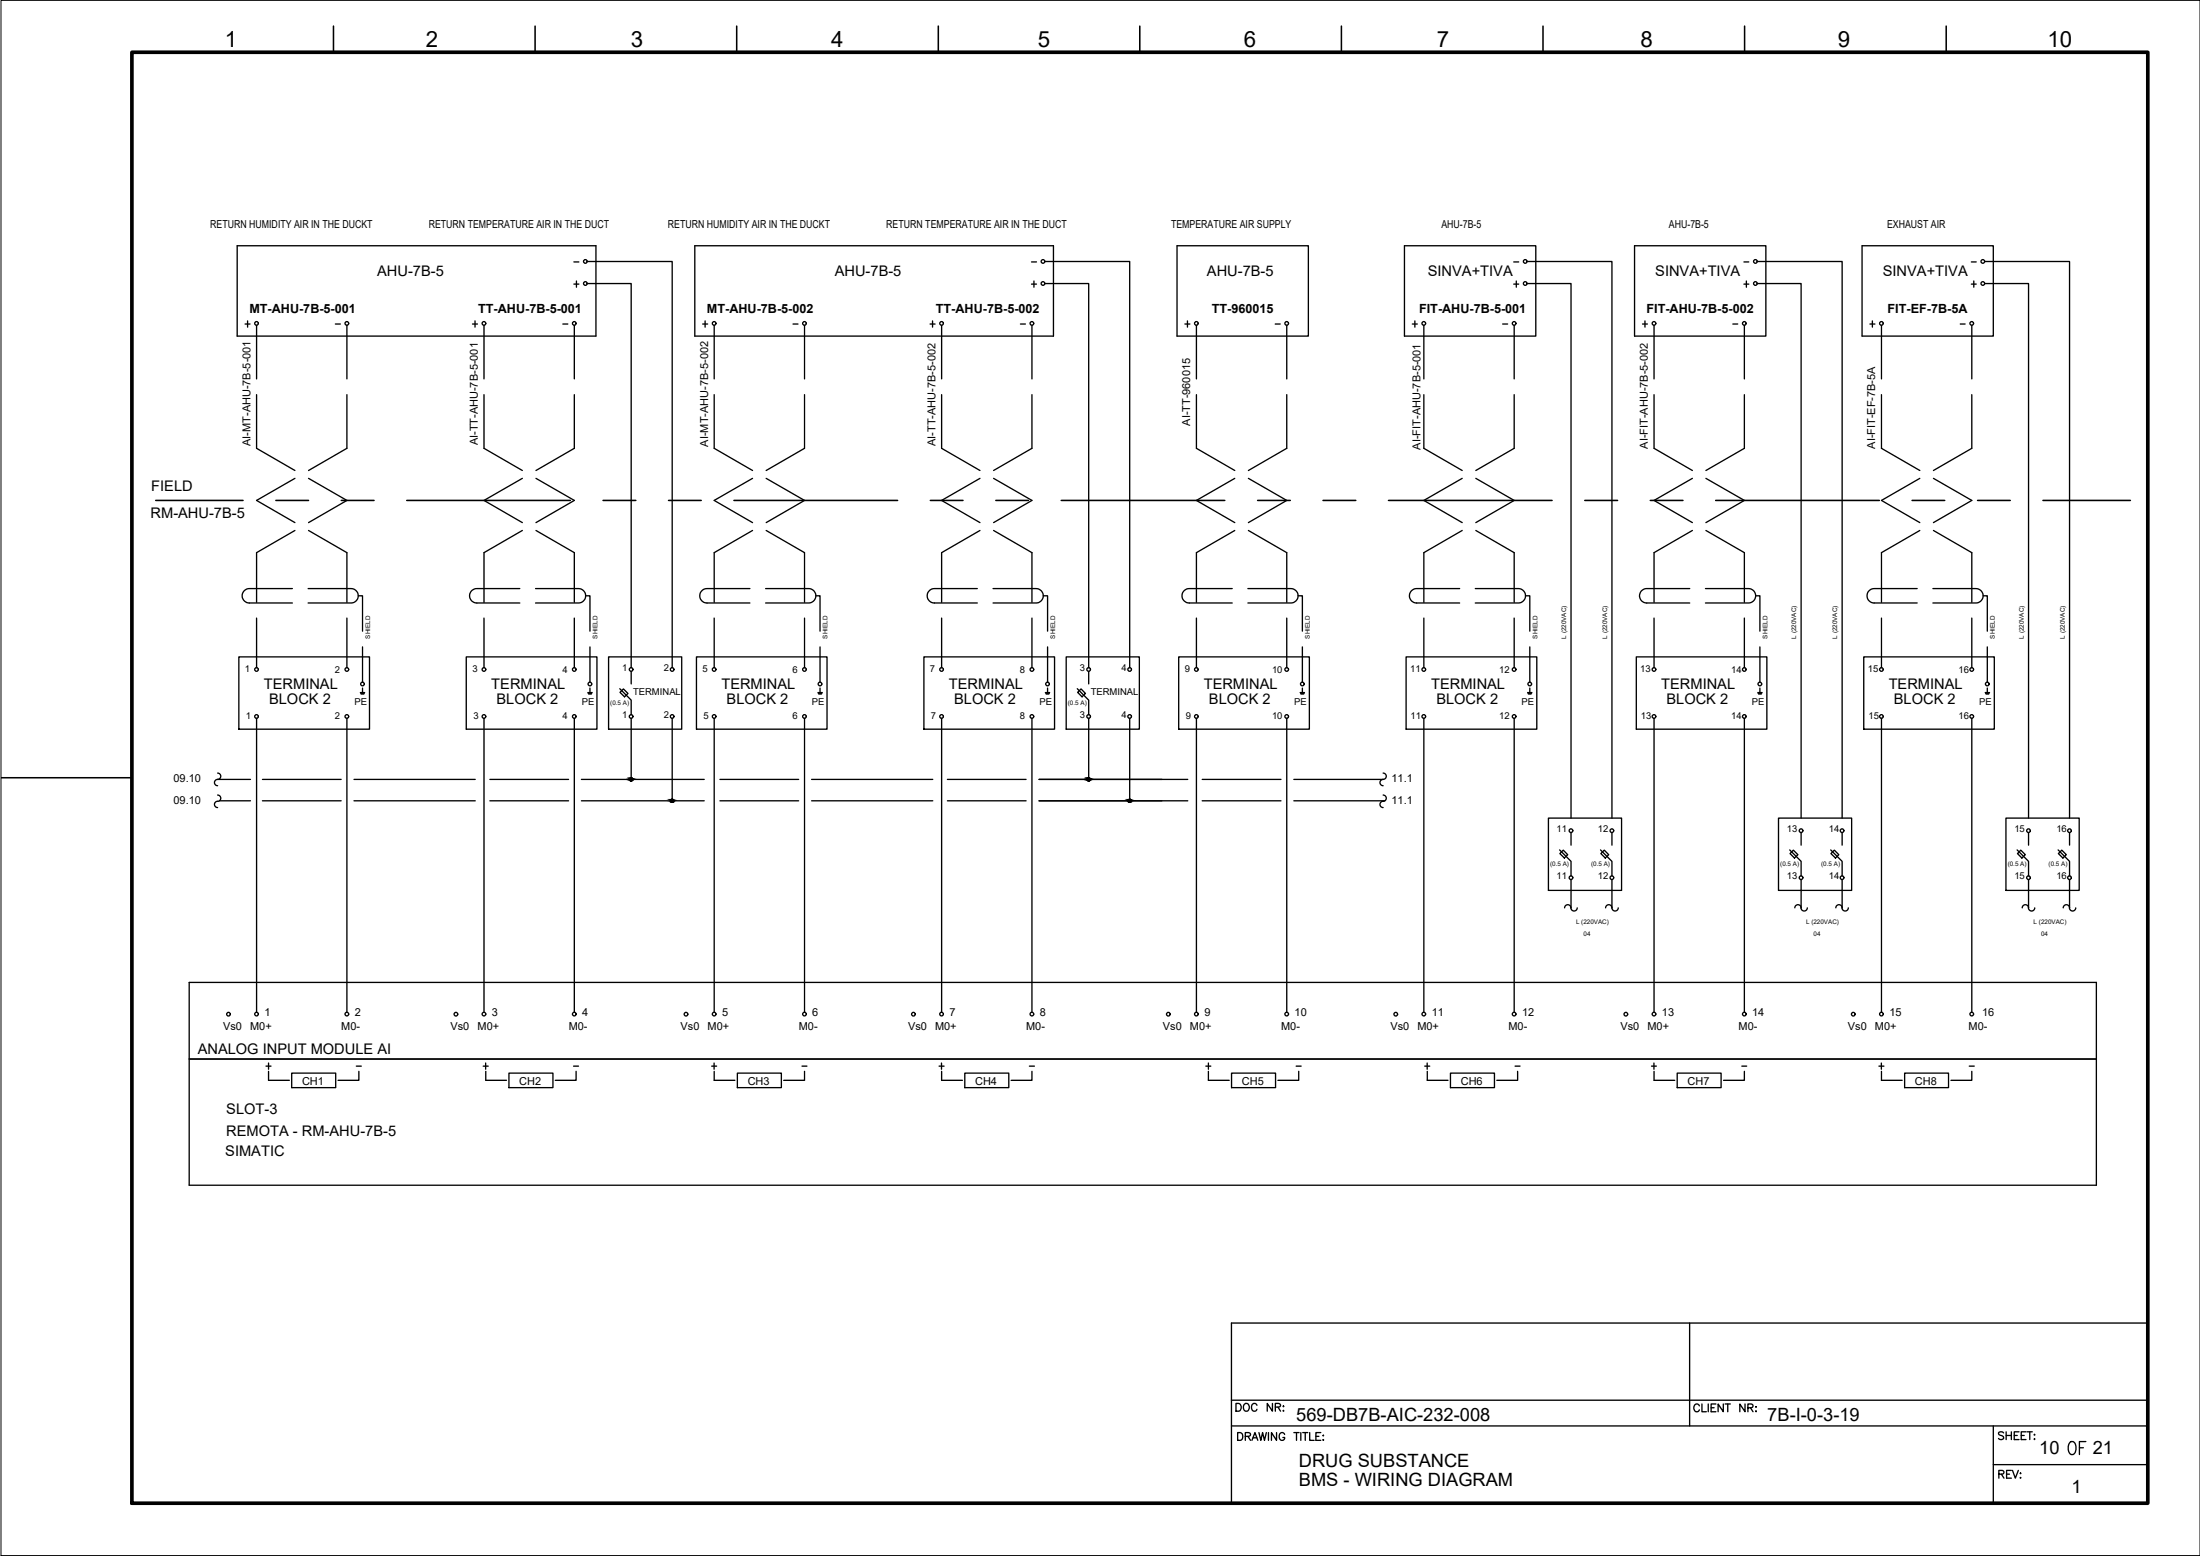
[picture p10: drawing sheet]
<svg xmlns="http://www.w3.org/2000/svg" width="420mm" height="297mm" viewBox="0 0 420 297" stroke-linecap="round" stroke-linejoin="round" font-family="sans-serif">
<!-- layer: G-TTLB-TTLB -->
<path d="M25.2 10h385v277h-385z" fill="none" stroke="#000" stroke-width=".7"/>
<!-- layer: G-TTLB-OTLN -->
<path d="M.2 297h419.9" fill="none" stroke="#000" stroke-width=".19"/>
<!-- layer: G-TTLB-INDX -->
<path d="M63.7 5v5M102.2 5v5M140.7 5v5M179.2 5v5M217.7 5v5M256.2 5v5M294.7 5v5M333.2 5v5M371.7 5v5M.2 148.5h25" fill="none" stroke="#000" stroke-width=".3"/>
<!-- layer: LGSP IA4$0$LG_PLOT -->
<path d="M322.7 252.6v19.6M235.2 267.3h175M235.2 272.2h175M380.7 279.6h29.5M380.7 272.2v14.8M235.2 287h175" fill="none" stroke="#000" stroke-width=".25"/>
<!-- layer: LG_PLOT -->
<g fill="none" stroke="#000" stroke-width=".25">
<path d="M410.2 252.6h-175v34.4M236.4 273.5h.5a.8 .8 0 0 1 .5 .7 .8 .8 0 0 1-.5 .8h-.5zM237.8 274.2l.9-.1 .1-.2v-.3l-.3-.1h-.7v1.5M238.3 274.2l.5 .8M239.1 275l.6-1.5 .5 1.5M239.3 274.5h.7M240.4 273.5l.4 1.5 .3-1.5 .4 1.5 .4-1.5M242.3 273.5v1.5M243.8 273.5v1.5l-1-1.5v1.5M245.3 273.8a.53 .53 0 0 0-.6-.3 .53 .53 0 0 0-.4 .6v.3a.52 .52 0 0 0 .5 .6 .52 .52 0 0 0 .5-.6h-.3M247.1 273.5h1M247.6 273.5v1.5"/>
<path d="M248.4 273.5v1.5M248.8 273.5h1M249.3 273.5v1.5M250.1 273.5v1.5h.9M251.3 274.2h.6M252.2 273.5h-.9v1.5h.9M252.6 274.1h.2zM252.6 274.9h.2zM324.5 268.4a.54 .54 0 0 0-.6-.4 .54 .54 0 0 0-.4 .6v.4a.54 .54 0 0 0 .4 .5 .54 .54 0 0 0 .6-.4M325 268v1.5h.9M326.2 268v1.5M326.8 268.7h.6"/>
<path d="M327.7 268h-.9v1.5h.9M329.1 268v1.5l-1-1.5v1.5M329.5 268h1M330 268v1.5M333.3 268v1.5l-1-1.5v1.5M333.8 268.7h.9l.1-.3-.1-.2-.2-.2h-.7v1.5M334.3 268.7l.5 .8M335.3 268.6h.1zM335.4 269.4v.1zM382.7 273.5a.54 .54 0 0 0-.6-.2 .54 .54 0 0 0-.4 .4l.1 .2 .8 .3 .1 .4a.63 .63 0 0 1-1 0M383.1 273.3v1.5M383.1 274h1"/>
<path d="M384.1 273.3v1.5M384.7 274h.6M385.6 273.3h-.9v1.5h.9M386 274h.6M386.9 273.3h-.9v1.5h.9M387.1 273.3h1M387.6 273.3v1.5M388.5 273.9h.1zM388.5 274.7h.1zM381.7 281.4l.9-.1 .1-.2v-.3l-.3-.1h-.7v1.5M382.2 281.4l.5 .8M383.2 281.4h.6"/>
<path d="M384.1 280.7h-.9v1.5h.9M384.3 280.7l.6 1.5 .6-1.5M385.8 281.3h.2zM385.8 282.1h.2z"/>
</g>
<!-- layer: I_LIMIT_LINE -->
<g fill="none" stroke="#000" stroke-width=".3">
<path d="M29.7 95.5h16.7M52.7 95.5h6.2M65.2 95.5h6.2M77.7 95.5h31.2M115.2 95.5h6.2M127.7 95.5h6.2M140.2 95.5h31.2M177.7 95.5h6.2M190.2 95.5h6.2M202.7 95.5h31.2M240.2 95.5h6.2M252.7 95.5h6.2"/>
<path d="M265.2 95.5h31.2M302.7 95.5h6.2M315.2 95.5h6.2M327.7 95.5h31.2M365.2 95.5h6.2M377.7 95.5h6.2M390.2 95.5h16.7"/>
</g>
<!-- layer: 0 -->
<g fill="none" stroke="#000" stroke-width=".25">
<path d="M112.2 54.1h8.3v73.4M112.2 49.9h16.2v77.6M199.5 54.1h8.4v73.4M199.5 49.9h16.3v77.6M291.6 54.1h8.4v102.1M291.6 49.9h16.2v106.3M335.6 54.1h8.4v102.1M335.6 49.9h16.2v106.3M379 54.1h8.4v102.1M379 49.9h16.2v106.3M120.5 137.1v11.7M128.4 137.1v15.8"/>
<path d="M207.9 137.1v11.7M215.8 137.1v15.8M41.6 148.8h6.2M41.9 152.9h5.9M50.1 148.8h15.1M50.1 152.9h15.1M67.6 148.8h23.2M67.6 152.9h23.2M93.6 148.8h15M93.6 152.9h15M111 148.8h23.5M111 152.9h23.5"/>
<path d="M137.5 148.8h15M137.5 152.9h15M155 148.8h23.1M155 152.9h23.1M180.9 148.8h15.1M180.9 152.9h15.1M198.4 148.8h28.4M198.4 152.9h28.4M229.6 148.8h15M229.6 152.9h15M247.1 148.8h17.1M247.1 152.9h17.4"/>
<path d="M300 167.9v5.4M307.8 167.9v5.4M344 167.9v5.4M351.8 167.9v5.4M387.4 167.9v5.4M395.2 167.9v5.4M400.4 187.5v38.8"/>
<circle cx="120.5" cy="148.8" r=".31"/>
<circle cx="128.4" cy="152.9" r=".31"/>
<circle cx="207.9" cy="148.8" r=".31"/>
<circle cx="215.7" cy="152.9" r=".31"/>
</g>
<!-- layer: I_DATA -->
<g fill="none" stroke="#000" stroke-width=".25">
<path d="M45.3 46.9h68.5v17.3h-68.5zM132.7 46.9h68.5v17.3h-68.5zM197 54.2h1M197.5 53.6v1.2M224.8 46.9h25.1v17.3h-25.1zM268.2 46.9h25.1v17.3h-25.1zM289.1 54.2h.9M289.6 53.6v1.2M312.2 46.9h25v17.3h-25zM333.1 54.2h.9M333.5 53.6v1.2M355.6 46.9h25.1v17.3h-25.1z"/>
<path d="M376.5 54.2h.9M377 53.6v1.2M46.8 61.9h1M47.3 61.3v1.1M90.2 61.9h1M90.7 61.3v1.1M134.2 61.9h.9M134.7 61.3v1.1M177.6 61.9h1M178.1 61.3v1.1M226.3 61.9h.9M226.8 61.3v1.1"/>
<path d="M269.7 61.9h1M270.2 61.3v1.1M313.7 61.9h.9M314.2 61.3v1.1M357.1 61.9h1M357.6 61.3v1.1M45.6 125.4h25v13.8h-25zM68.8 132.2h.8M68.9 132.3h.7M69 132.5h.5M69.2 131.3v.9M89 125.4h25v13.8h-25z"/>
<path d="M112.3 132.2h.8M112.3 132.3h.7M112.4 132.5h.5M112.7 131.3v.9M116.2 125.4h14v13.8h-14zM133 125.4h24.9v13.8h-24.9zM156.2 132.2h.8M156.3 132.3h.7M156.4 132.5h.5M156.6 131.3v.9M176.4 125.4h25v13.8h-25zM199.6 132.2h.9"/>
<path d="M199.7 132.3h.7M199.8 132.5h.5M200.1 131.3v.9M203.6 125.4h14v13.8h-14zM225.1 125.4h25v13.8h-25zM248.3 132.2h.8M248.4 132.3h.7M248.5 132.5h.5M248.7 131.3v.9M268.5 125.4h25v13.8h-25zM291.7 132.2h.9M291.8 132.3h.7"/>
<path d="M291.9 132.5h.5M292.2 131.3v.9M312.5 125.4h24.9v13.8h-24.9zM335.7 132.2h.8M335.8 132.3h.6M335.9 132.5h.5M336.1 131.3v.9M355.9 125.4h25v13.8h-25zM379.1 132.2h.9M379.2 132.3h.7M379.3 132.5h.5M379.5 131.3v.9"/>
<path d="M295.7 156.2h14v13.8h-14zM339.7 156.2h13.9v13.8h-13.9zM383.1 156.2h14v13.8h-14zM400.4 187.5h-364.3v38.8h364.3M36.1 202.2h364.3M51.3 206.2h4M55.7 204.9h8.4v2.7h-8.4zM68.5 204.5v1.7h-3.9M92.3 203.5h.9M92.8 202.9v1.2M92.8 204.5v1.7h3.9M97.2 204.9h8.4v2.7h-8.4z"/>
<path d="M110 204.5v1.7h-4M135.9 203.5h1M136.4 202.9v1.2M136.4 204.5v1.7h4M140.8 204.9h8.4v2.7h-8.4zM153.6 204.5v1.7h-3.9M179.8 206.2h4M184.3 204.9h8.4v2.7h-8.4zM197.1 204.5v1.7h-4M230.8 206.2h4M235.2 204.9h8.4v2.7h-8.4zM248 204.5v1.7h-3.9"/>
<path d="M272.1 203.5h1M272.6 202.9v1.2M272.6 204.5v1.7h3.9M277 204.9h8.4v2.7h-8.4zM289.8 204.5v1.7h-3.9M315.4 203.5h.9M315.9 202.9v1.2M315.9 204.5v1.7h3.9M320.3 204.9h8.4v2.7h-8.4zM333.1 204.5v1.7h-3.9M358.8 203.5h1M359.3 202.9v1.2"/>
<path d="M359.3 204.5v1.7h4M363.7 204.9h8.4v2.7h-8.4zM376.6 204.5v1.7h-4"/>
<circle cx="199.2" cy="54.1" r=".35"/>
<circle cx="291.3" cy="54.1" r=".35"/>
<circle cx="335.2" cy="54.1" r=".35"/>
<circle cx="378.7" cy="54.1" r=".35"/>
<circle cx="49" cy="61.7" r=".35"/>
<circle cx="92.4" cy="61.7" r=".35"/>
<circle cx="136.4" cy="61.7" r=".35"/>
<circle cx="179.8" cy="61.7" r=".35"/>
<circle cx="228.5" cy="61.7" r=".35"/>
<circle cx="271.9" cy="61.7" r=".35"/>
<circle cx="315.9" cy="61.7" r=".35"/>
<circle cx="359.3" cy="61.7" r=".35"/>
<circle cx="49" cy="136.8" r=".35"/>
<circle cx="49" cy="127.8" r=".35"/>
<circle cx="66.2" cy="136.8" r=".35"/>
<circle cx="66.2" cy="127.8" r=".35"/>
<circle cx="69.2" cy="130.6" r=".35"/>
<circle cx="92.4" cy="136.8" r=".35"/>
<circle cx="92.4" cy="127.8" r=".35"/>
<circle cx="109.7" cy="136.8" r=".35"/>
<circle cx="109.7" cy="127.8" r=".35"/>
<circle cx="112.7" cy="130.6" r=".35"/>
<circle cx="120.5" cy="136.8" r=".35"/>
<circle cx="120.5" cy="127.8" r=".35"/>
<circle cx="128.4" cy="136.8" r=".35"/>
<circle cx="128.4" cy="127.8" r=".35"/>
<circle cx="136.4" cy="136.8" r=".35"/>
<circle cx="136.4" cy="127.8" r=".35"/>
<circle cx="153.6" cy="127.8" r=".35"/>
<circle cx="153.6" cy="136.8" r=".35"/>
<circle cx="156.6" cy="130.6" r=".35"/>
<circle cx="179.8" cy="136.8" r=".35"/>
<circle cx="179.8" cy="127.8" r=".35"/>
<circle cx="197.1" cy="136.8" r=".35"/>
<circle cx="197.1" cy="127.8" r=".35"/>
<circle cx="200.1" cy="130.6" r=".35"/>
<circle cx="207.9" cy="136.8" r=".35"/>
<circle cx="207.9" cy="127.8" r=".35"/>
<circle cx="215.7" cy="136.8" r=".35"/>
<circle cx="215.7" cy="127.8" r=".35"/>
<circle cx="228.5" cy="136.8" r=".35"/>
<circle cx="228.5" cy="127.8" r=".35"/>
<circle cx="245.7" cy="127.8" r=".35"/>
<circle cx="245.7" cy="136.8" r=".35"/>
<circle cx="248.7" cy="130.6" r=".35"/>
<circle cx="271.9" cy="127.8" r=".35"/>
<circle cx="271.9" cy="136.8" r=".35"/>
<circle cx="289.2" cy="136.8" r=".35"/>
<circle cx="289.2" cy="127.8" r=".35"/>
<circle cx="292.2" cy="130.6" r=".35"/>
<circle cx="315.9" cy="136.8" r=".35"/>
<circle cx="315.9" cy="127.8" r=".35"/>
<circle cx="333.1" cy="127.8" r=".35"/>
<circle cx="333.1" cy="136.8" r=".35"/>
<circle cx="336.1" cy="130.6" r=".35"/>
<circle cx="359.3" cy="127.8" r=".35"/>
<circle cx="359.3" cy="136.8" r=".35"/>
<circle cx="376.6" cy="127.8" r=".35"/>
<circle cx="376.6" cy="136.8" r=".35"/>
<circle cx="379.5" cy="130.6" r=".35"/>
<circle cx="300" cy="158.6" r=".35"/>
<circle cx="307.8" cy="158.6" r=".35"/>
<circle cx="344" cy="158.6" r=".35"/>
<circle cx="351.8" cy="158.6" r=".35"/>
<circle cx="387.4" cy="158.6" r=".35"/>
<circle cx="395.2" cy="158.6" r=".35"/>
<circle cx="300" cy="167.6" r=".35"/>
<circle cx="307.8" cy="167.6" r=".35"/>
<circle cx="344" cy="167.6" r=".35"/>
<circle cx="351.8" cy="167.6" r=".35"/>
<circle cx="387.4" cy="167.6" r=".35"/>
<circle cx="395.2" cy="167.6" r=".35"/>
<circle cx="43.6" cy="193.6" r=".35"/>
<circle cx="49" cy="193.6" r=".35"/>
<circle cx="66.2" cy="193.6" r=".35"/>
<circle cx="87.1" cy="193.6" r=".35"/>
<circle cx="92.4" cy="193.6" r=".35"/>
<circle cx="109.7" cy="193.6" r=".35"/>
<circle cx="131" cy="193.6" r=".35"/>
<circle cx="136.4" cy="193.6" r=".35"/>
<circle cx="153.6" cy="193.6" r=".35"/>
<circle cx="174.4" cy="193.6" r=".35"/>
<circle cx="179.8" cy="193.6" r=".35"/>
<circle cx="197.1" cy="193.6" r=".35"/>
<circle cx="223.1" cy="193.6" r=".35"/>
<circle cx="228.5" cy="193.6" r=".35"/>
<circle cx="245.7" cy="193.6" r=".35"/>
<circle cx="266.6" cy="193.6" r=".35"/>
<circle cx="271.9" cy="193.6" r=".35"/>
<circle cx="289.2" cy="193.6" r=".35"/>
<circle cx="310.5" cy="193.6" r=".35"/>
<circle cx="315.9" cy="193.6" r=".35"/>
<circle cx="333.1" cy="193.6" r=".35"/>
<circle cx="353.9" cy="193.6" r=".35"/>
<circle cx="359.3" cy="193.6" r=".35"/>
<circle cx="376.6" cy="193.6" r=".35"/>
</g>
<!-- layer: I_TABS -->
<g fill="none" stroke="#000" stroke-width=".25">
<path d="M49 62.1v10.2M49 75.3v10.3l7.3 4.2M66.3 62.1v10.2M66.3 75.3v10.3l-7.4 4.2M92.4 62.1v10.2M92.4 75.3v10.3l7.4 4.2M109.7 62.1v10.2M109.7 75.3v10.3l-7.3 4.2M136.4 62.1v10.2M136.4 75.3v10.3l7.3 4.2M153.6 62.1v10.2M153.6 75.3v10.3l-7.3 4.2"/>
<path d="M179.8 62.1v10.2M179.8 75.3v10.3l7.4 4.2M197.1 62.1v10.2M197.1 75.3v10.3l-7.3 4.2M228.5 62.1v10.2M228.5 75.3v10.3l7.3 4.2M245.7 62.1v10.2M245.7 75.3v10.3l-7.3 4.2M271.9 62.1v10.2M271.9 75.3v10.3l7.4 4.2M289.2 62.1v10.2M289.2 75.3v10.3l-7.3 4.2"/>
<path d="M315.9 62.1v10.2M315.9 75.3v10.3l7.3 4.2M333.1 62.1v10.2M333.1 75.3v10.3l-7.3 4.2M359.3 62.1v10.2M359.3 75.3v10.3l7.3 4.2M376.6 62.1v10.2M376.6 75.3v10.3l-7.3 4.2M56.3 91.3l-7.3 4.2 7.3 4.3M58.9 91.3l7.4 4.2-7.4 4.3M99.8 91.3l-7.4 4.2 7.4 4.3M102.4 91.3l7.3 4.2-7.3 4.3"/>
<path d="M143.7 91.3l-7.3 4.2 7.3 4.3M146.3 91.3l7.3 4.2-7.3 4.3M187.2 91.3l-7.4 4.2 7.4 4.3M189.8 91.3l7.3 4.2-7.3 4.3M235.8 91.3l-7.3 4.2 7.3 4.3M238.4 91.3l7.3 4.2-7.3 4.3M279.3 91.3l-7.4 4.2 7.4 4.3M281.9 91.3l7.3 4.2-7.3 4.3M323.2 91.3l-7.3 4.2 7.3 4.3M325.8 91.3l7.3 4.2-7.3 4.3M366.6 91.3l-7.3 4.2 7.3 4.3M369.3 91.3l7.3 4.2-7.3 4.3"/>
<path d="M49 118v9.5M55.8 112.4h-8.2a1.38 1.38 0 0 0-1.4 1.3 1.38 1.38 0 0 0 1.4 1.4h8.2M56.3 101.3l-7.3 4.2v9.5M58.8 112.4h8.2a1.38 1.38 0 0 1 1.4 1.3 1.38 1.38 0 0 1-1.4 1.4h-8.2M58.9 101.3l7.4 4.2v9.5M66.3 118v9.5M68.4 113.7h.8v6.8M92.4 118v9.5M99.3 112.4h-8.2a1.38 1.38 0 0 0-1.4 1.3 1.38 1.38 0 0 0 1.4 1.4h8.2M99.8 101.3l-7.4 4.2v9.5M102.3 112.4h8.2a1.38 1.38 0 0 1 1.4 1.3 1.38 1.38 0 0 1-1.4 1.4h-8.2M102.4 101.3l7.3 4.2v9.5"/>
<path d="M109.7 118v9.5M111.9 113.7h.8v6.8M136.4 118v9.5M143.2 112.4h-8.2a1.38 1.38 0 0 0-1.4 1.3 1.38 1.38 0 0 0 1.4 1.4h8.2M143.7 101.3l-7.3 4.2v9.5M146.2 112.4h8.2a1.38 1.38 0 0 1 1.4 1.3 1.38 1.38 0 0 1-1.4 1.4h-8.2M146.3 101.3l7.3 4.2v9.5M153.6 118v9.5M155.8 113.7h.8v6.8M179.8 118v9.5M186.6 112.4h-8.1a1.38 1.38 0 0 0-1.4 1.3 1.38 1.38 0 0 0 1.4 1.4h8.1M187.2 101.3l-7.4 4.2v9.5"/>
<path d="M189.7 112.4h8.2a1.38 1.38 0 0 1 1.3 1.3 1.38 1.38 0 0 1-1.3 1.4h-8.2M189.8 101.3l7.3 4.2v9.5M197.1 118v9.5M199.2 113.7h.9v6.8M228.5 118v9.5M235.3 112.4h-8.2a1.38 1.38 0 0 0-1.4 1.3 1.38 1.38 0 0 0 1.4 1.4h8.2M235.8 101.3l-7.3 4.2v9.5M238.3 112.4h8.2a1.38 1.38 0 0 1 1.4 1.3 1.38 1.38 0 0 1-1.4 1.4h-8.2M238.4 101.3l7.3 4.2v9.5M245.7 118v9.5M247.9 113.7h.8v6.8M271.9 118v9.5"/>
<path d="M278.8 112.4h-8.2a1.38 1.38 0 0 0-1.4 1.3 1.38 1.38 0 0 0 1.4 1.4h8.2M279.3 101.3l-7.4 4.2v9.5M281.7 112.4h8.3a1.38 1.38 0 0 1 1.3 1.3 1.38 1.38 0 0 1-1.3 1.4h-8.3M281.9 101.3l7.3 4.2v9.5M289.2 118v9.5M291.3 113.7h.9v6.8M315.9 118v9.5M322.7 112.4h-8.2a1.38 1.38 0 0 0-1.4 1.3 1.38 1.38 0 0 0 1.4 1.4h8.2M323.2 101.3l-7.3 4.2v9.5M325.7 112.4h8.2a1.38 1.38 0 0 1 1.4 1.3 1.38 1.38 0 0 1-1.4 1.4h-8.2M325.8 101.3l7.3 4.2v9.5M333.1 118v9.5"/>
<path d="M335.3 113.7h.8v6.8M359.3 118v9.5M366.1 112.4h-8.2a1.38 1.38 0 0 0-1.3 1.3 1.38 1.38 0 0 0 1.3 1.4h8.2M366.6 101.3l-7.3 4.2v9.5M369.1 112.4h8.3a1.38 1.38 0 0 1 1.3 1.3 1.38 1.38 0 0 1-1.3 1.4h-8.3M369.3 101.3l7.3 4.2v9.5M376.6 118v9.5M378.7 113.7h.8v6.8M49 137.1v56.1M66.3 137.1v56.1M69.2 123.5v6.7M92.4 137.1v56.1"/>
<path d="M109.7 137.1v56.1M112.7 123.5v6.7M136.4 137.1v56.1M153.6 137.1v56.1M156.6 123.5v6.7M179.8 137.1v56.1M197.1 137.1v56.1M200.1 123.5v6.7M228.5 137.1v56.1M245.7 137.1v56.1M248.7 123.5v6.7M271.9 137.1v56.1"/>
<path d="M289.2 137.1v56.1M292.2 123.5v6.7M315.9 137.1v56.1M333.1 137.1v56.1M336.1 123.5v6.7M359.3 137.1v56.1M376.6 137.1v56.1M379.5 123.5v6.7M41.6 147.6a.64 .64 0 0 1 .6 .7 .64 .64 0 0 1-.9 .5 .6 .6 0 0 0-.3 .7 .6 .6 0 0 0 .6 .5M41.6 151.8a.63 .63 0 0 1 .6 .7 .63 .63 0 0 1-.9 .5 .6 .6 0 0 0-.3 .7 .6 .6 0 0 0 .6 .5M264.1 147.6a.64 .64 0 0 1 .6 .7 .64 .64 0 0 1-.8 .5 .6 .6 0 0 0-.3 .7 .6 .6 0 0 0 .5 .5M264.1 151.8a.63 .63 0 0 1 .6 .7 .63 .63 0 0 1-.8 .5 .6 .6 0 0 0-.3 .7 .6 .6 0 0 0 .5 .5"/>
<path d="M298.8 173.3a.64 .64 0 0 1 .8-.6 .64 .64 0 0 1 .5 .8 .6 .6 0 0 0 .6 .4 .6 .6 0 0 0 .5-.6M306.6 173.3a.64 .64 0 0 1 .8-.6 .64 .64 0 0 1 .5 .8 .6 .6 0 0 0 .7 .4 .6 .6 0 0 0 .5-.6M342.8 173.3a.63 .63 0 0 1 .7-.6 .63 .63 0 0 1 .5 .8 .6 .6 0 0 0 .7 .4 .6 .6 0 0 0 .5-.6M350.6 173.3a.6 .6 0 0 1 .6-.6 .6 .6 0 0 1 .6 .6M351.8 173.3a.6 .6 0 0 0 .6 .6 .6 .6 0 0 0 .6-.6M386.2 173.3a.63 .63 0 0 1 .8-.6 .63 .63 0 0 1 .4 .8 .6 .6 0 0 0 .7 .4 .6 .6 0 0 0 .5-.6M394 173.3a.63 .63 0 0 1 .8-.6 .63 .63 0 0 1 .5 .8 .6 .6 0 0 0 .6 .4 .6 .6 0 0 0 .5-.6"/>
</g>
<!-- layer: EI-CTRL -->
<g fill="none" stroke="#000" stroke-width=".25">
<path d="M118.4 131.5l2.1 2.2v2.7M118.4 132.2l.7-.7 .8 .9-.6 .6zM120.5 128.2v2.4M205.7 131.5l2.2 2.2v2.7M205.8 132.2l.7-.7 .8 .9-.6 .6zM207.9 128.2v2.4M300 158.9v2.4M307.8 158.9v2.4M344 158.9v2.4M351.8 158.9v2.4M387.4 158.9v2.4M395.2 158.9v2.4"/>
<path d="M297.9 162.2l2.1 2.2v2.8M298.6 162.3l.8 .9-.6 .6-.9-.9zM305.7 162.2l2.1 2.2v2.8M305.7 162.9l.7-.6 .8 .9-.6 .6zM341.8 162.2l2.2 2.2v2.8M342.5 162.3l.9 .9-.7 .6-.8-.9zM349.6 162.2l2.2 2.2v2.8M349.7 162.9l.6-.6 .9 .9-.7 .6zM385.2 162.2l2.2 2.2v2.8M385.9 162.3l.9 .9-.7 .6-.8-.9zM393.1 162.2l2.1 2.2v2.8M393.1 162.9l.7-.6 .8 .9-.6 .6z"/>
</g>
<!-- layer: 0 -->
<g fill="#000" stroke="#000" stroke-width=".19">
<path d="M120.4 148.5h.1zM128.3 152.6h.1zM207.8 148.5h.1zM215.6 152.6h.2z"/>
<path d="M120.4 148.5h.1zM120.4 148.5h.1z"/>
<path d="M120.4 148.5l.1 .1zM120.4 148.5l.1 .1z"/>
<path d="M120.4 148.6h.1zM120.3 148.6h.2z"/>
<path d="M120.3 148.6h.2zM120.3 148.6h.2z"/>
<path d="M120.3 148.6l.2 .1zM120.3 148.6l.2 .1z"/>
<path d="M120.3 148.7h.2zM120.3 148.7h.2z"/>
<path d="M120.2 148.7l.3 .1zM120.2 148.7l.3 .1z"/>
<path d="M120.5 149.1h.1zM120.5 149.1h.1z"/>
<path d="M120.5 148.5h.2zM120.5 148.5h.2z"/>
<path d="M120.5 148.5h.2zM120.5 148.5h.2z"/>
<path d="M120.4 149.1h.3zM120.4 149.1h.2z"/>
<path d="M120.5 148.5l.2 .1zM120.5 148.5l.2 .1z"/>
<path d="M120.4 149h.3zM120.4 149l.3 .1z"/>
<path d="M120.5 148.6h.3zM120.5 148.6h.3z"/>
<path d="M120.3 149h.5zM120.3 149h.4z"/>
<path d="M120.5 148.6h.3zM120.5 148.6h.3z"/>
<path d="M120.5 148.6l.3 .1zM120.5 148.6l.3 .1z"/>
<path d="M120.3 149h.5zM120.3 149h.5z"/>
<path d="M120.5 148.7h.3zM120.5 148.7h.3z"/>
<path d="M120.3 148.9h.5zM120.3 148.9l.5 .1z"/>
<path d="M120.5 148.7l.3 .1zM120.5 148.7l.3 .1z"/>
<path d="M120.2 148.8l.6 .1zM120.2 148.8l.6 .1z"/>
<path d="M120.2 148.9h.6zM120.2 148.9h.6z"/>
<path d="M128.3 152.6h.1zM128.2 152.6h.2z"/>
<path d="M128.2 152.6l.2 .1zM128.2 152.6l.2 .1z"/>
<path d="M128.2 152.7h.2zM128.1 152.7h.3z"/>
<path d="M128.1 152.7h.3zM128.1 152.7h.3z"/>
<path d="M128.1 152.7l.3 .1zM128.1 152.7l.3 .1z"/>
<path d="M128.1 152.8h.3zM128.1 152.8h.3z"/>
<path d="M128.1 152.8l.3 .1zM128.1 152.8l.3 .1z"/>
<path d="M128.3 153.2h.1zM128.3 153.2h.1z"/>
<path d="M128.4 152.6h.1zM128.4 152.6h.1z"/>
<path d="M128.2 153.1h.3zM128.2 153.1l.2 .1z"/>
<path d="M128.4 152.6l.2 .1zM128.4 152.6l.2 .1z"/>
<path d="M128.2 153.1h.3zM128.2 153.1h.3z"/>
<path d="M128.4 152.7h.2zM128.4 152.7h.2z"/>
<path d="M128.4 152.7h.2zM128.4 152.7h.2z"/>
<path d="M128.1 153.1h.5zM128.1 153.1h.4z"/>
<path d="M128.1 153h.5zM128.1 153l.5 .1z"/>
<path d="M128.4 152.7l.3 .1zM128.4 152.7l.3 .1z"/>
<path d="M128.4 152.8h.3zM128.4 152.8h.3z"/>
<path d="M128.4 152.8l.3 .1zM128.4 152.8l.3 .1z"/>
<path d="M128.1 152.9l.6 .1zM128.1 152.9l.6 .1z"/>
<path d="M128.1 153h.6zM128.1 153h.5z"/>
<path d="M128.1 152.9h.6zM128.1 152.9h.6z"/>
<path d="M207.8 148.5l.1 .1zM207.8 148.5l.1 .1z"/>
<path d="M207.7 148.6h.2zM207.7 148.6h.2z"/>
<path d="M207.7 148.6h.2zM207.7 148.6h.2z"/>
<path d="M207.7 148.6l.2 .1zM207.7 148.6l.2 .1z"/>
<path d="M207.6 148.7h.3zM207.6 148.7h.3z"/>
<path d="M207.6 148.7l.3 .1zM207.6 148.7l.3 .1z"/>
<path d="M207.9 149.1h.1zM207.9 149.1h.1z"/>
<path d="M207.9 148.5h.1zM207.9 148.5h.1z"/>
<path d="M207.9 148.5h.2zM207.9 148.5h.2z"/>
<path d="M207.9 148.5l.2 .1zM207.9 148.5l.2 .1z"/>
<path d="M207.8 149.1h.3zM207.8 149.1h.2z"/>
<path d="M207.9 148.6h.3zM207.9 148.6h.3z"/>
<path d="M207.8 149h.3zM207.8 149l.3 .1z"/>
<path d="M207.9 148.6h.3zM207.9 148.6h.3z"/>
<path d="M207.7 149h.5zM207.7 149h.4z"/>
<path d="M207.7 149h.5zM207.7 149h.5z"/>
<path d="M207.9 148.6l.3 .1zM207.9 148.6l.3 .1z"/>
<path d="M207.6 148.9h.6zM207.6 148.9l.6 .1z"/>
<path d="M207.9 148.7h.3zM207.9 148.7h.3z"/>
<path d="M207.9 148.7l.3 .1zM207.9 148.7l.3 .1z"/>
<path d="M207.6 148.8l.6 .1zM207.6 148.8l.6 .1z"/>
<path d="M207.6 148.9h.6zM207.6 148.9h.6z"/>
<path d="M215.6 152.6h.2zM215.6 152.6h.2z"/>
<path d="M215.6 152.6l.2 .1zM215.6 152.6l.2 .1z"/>
<path d="M215.6 152.7h.2zM215.5 152.7h.3z"/>
<path d="M215.5 152.7h.3zM215.5 152.7h.3z"/>
<path d="M215.5 152.7l.3 .1zM215.5 152.7l.3 .1z"/>
<path d="M215.5 152.8h.3zM215.5 152.8h.3z"/>
<path d="M215.5 152.8l.3 .1zM215.5 152.8l.3 .1z"/>
<path d="M215.7 153.2h.1zM215.7 153.2h.1z"/>
<path d="M215.8 152.6h.1zM215.8 152.6h.1z"/>
<path d="M215.8 152.6h.1zM215.8 152.6h.1z"/>
<path d="M215.6 153.1h.3zM215.6 153.1l.2 .1z"/>
<path d="M215.8 152.6l.1 .1zM215.8 152.6l.1 .1z"/>
<path d="M215.8 152.7h.2zM215.8 152.7h.2z"/>
<path d="M215.6 153.1h.3zM215.6 153.1h.3z"/>
<path d="M215.5 153.1h.5zM215.5 153.1h.4z"/>
<path d="M215.8 152.7h.2zM215.8 152.7h.2z"/>
<path d="M215.8 152.7l.2 .1zM215.8 152.7l.2 .1z"/>
<path d="M215.5 153h.5zM215.5 153l.5 .1z"/>
<path d="M215.8 152.8h.2zM215.8 152.8h.2z"/>
<path d="M215.5 153h.5zM215.5 153h.5z"/>
<path d="M215.8 152.8l.2 .1zM215.8 152.8l.2 .1z"/>
<path d="M215.5 152.9h.5zM215.5 152.9h.5z"/>
<path d="M215.5 152.9h.5zM215.5 152.9l.5 .1z"/>
</g>
<path d="M.2 .1h420v296.9h-420z" fill="none" stroke="#000" stroke-width=".19"/>
<text font-size="5.7" x="394.1" y="279">OF</text>
<text font-size="4.4" x="235.3" y="270.6">DOC NR:</text>
<g font-size="4.3">
<text x="43" y="8.9">1</text>
<text x="81.3" y="8.9">2</text>
<text x="120.5" y="8.9">3</text>
<text x="158.7" y="8.9">4</text>
<text x="198.2" y="8.9">5</text>
<text x="237.5" y="8.9">6</text>
<text x="274.4" y="8.9">7</text>
<text x="313.3" y="8.9">8</text>
<text x="351" y="8.9">9</text>
<text x="391" y="8.9">10</text>
</g>
<g font-size="4">
<text x="108.7" y="56.1">+</text>
<text x="49.7" y="205.3">+</text>
<text x="178.5" y="205.3">+</text>
<text x="229.3" y="205.3">+</text>
</g>
<g font-size="3.5">
<text x="247.6" y="271.2">569-DB7B-AIC-232-008</text>
<text x="337.5" y="271.3">7B-I-0-3-19</text>
<text x="248.1" y="280.1">DRUG SUBSTANCE</text>
<text x="389.4" y="277.6">10</text>
<text x="399.7" y="277.6">21</text>
<text x="248.1" y="283.6">BMS - WIRING DIAGRAM</text>
<text x="395.6" y="285">1</text>
</g>
<g font-size="2.8">
<text x="72" y="52.8">AHU-7B-5</text>
<text x="159.4" y="52.8">AHU-7B-5</text>
<text x="230.5" y="52.8">AHU-7B-5</text>
<text x="272.7" y="52.8">SINVA+TIVA</text>
<text x="316.1" y="52.8">SINVA+TIVA</text>
<text x="359.6" y="52.8">SINVA+TIVA</text>
<text x="28.9" y="93.8">FIELD</text>
<text x="28.8" y="99">RM-AHU-7B-5</text>
<text x="50.4" y="131.5">TERMINAL</text>
<text x="93.8" y="131.5">TERMINAL</text>
<text x="137.8" y="131.5">TERMINAL</text>
<text x="181.2" y="131.5">TERMINAL</text>
<text x="229.9" y="131.5">TERMINAL</text>
<text x="273.3" y="131.5">TERMINAL</text>
<text x="317.3" y="131.5">TERMINAL</text>
<text x="360.7" y="131.5">TERMINAL</text>
<text x="51.4" y="134.4">BLOCK 2</text>
<text x="94.8" y="134.4">BLOCK 2</text>
<text x="138.8" y="134.4">BLOCK 2</text>
<text x="182.2" y="134.4">BLOCK 2</text>
<text x="230.9" y="134.4">BLOCK 2</text>
<text x="274.3" y="134.4">BLOCK 2</text>
<text x="318.3" y="134.4">BLOCK 2</text>
<text x="361.7" y="134.4">BLOCK 2</text>
<text x="37.8" y="201.3">ANALOG INPUT MODULE AI</text>
<text x="43.2" y="212.6">SLOT-3</text>
<text x="43" y="220.7">SIMATIC</text>
<text x="43.2" y="216.8">REMOTA - RM-AHU-7B-5</text>
</g>
<g font-size="2.6">
<text x="108.7" y="51.2">-</text>
<text x="196.1" y="51.2">-</text>
<text x="288.2" y="51.2">-</text>
<text x="332.3" y="51.2">-</text>
<text x="375.7" y="51.2">-</text>
<text x="63.1" y="63.1">-</text>
<text x="106.5" y="63.1">-</text>
<text x="150.6" y="63.1">-</text>
<text x="194" y="63.1">-</text>
<text x="242.7" y="63.1">-</text>
<text x="286.1" y="63.1">-</text>
<text x="330.2" y="63.1">-</text>
<text x="373.6" y="63.1">-</text>
<text x="67" y="204.6">-</text>
<text x="108.7" y="204.6">-</text>
<text x="152.4" y="204.6">-</text>
<text x="195.8" y="204.6">-</text>
<text x="246.6" y="204.6">-</text>
<text x="288.6" y="204.6">-</text>
<text x="331.6" y="204.6">-</text>
<text x="375.4" y="204.6">-</text>
</g>
<g font-size="2.4">
<text x="47.6" y="59.7">MT-AHU-7B-5-001</text>
<text x="91.3" y="59.7">TT-AHU-7B-5-001</text>
<text x="135" y="59.7">MT-AHU-7B-5-002</text>
<text x="178.7" y="59.7">TT-AHU-7B-5-002</text>
<text x="231.4" y="59.7">TT-960015</text>
<text x="271" y="59.7">FIT-AHU-7B-5-001</text>
<text x="314.5" y="59.7">FIT-AHU-7B-5-002</text>
<text x="360.5" y="59.7">FIT-EF-7B-5A</text>
</g>
<g font-size="2.1">
<text x="40.2" y="43.6">RETURN HUMIDITY AIR IN THE DUCKT</text>
<text x="81.9" y="43.6">RETURN TEMPERATURE AIR IN THE DUCT</text>
<text x="127.6" y="43.6">RETURN HUMIDITY AIR IN THE DUCKT</text>
<text x="169.3" y="43.6">RETURN TEMPERATURE AIR IN THE DUCT</text>
<text x="223.6" y="43.6">TEMPERATURE AIR SUPPLY</text>
<text x="275.3" y="43.6">AHU-7B-5</text>
<text x="318.7" y="43.6">AHU-7B-5</text>
<text x="360.4" y="43.6">EXHAUST AIR</text>
<text x="227.3" y="81.3" transform="rotate(-90 227.3 81.3)">AI-TT-960015</text>
<text x="47.8" y="85.1" transform="rotate(-90 47.8 85.1)">AI-MT-AHU-7B-5-001</text>
<text x="91.3" y="85" transform="rotate(-90 91.3 85)">AI-TT-AHU-7B-5-001</text>
<text x="135.2" y="85.2" transform="rotate(-90 135.2 85.2)">AI-MT-AHU-7B-5-002</text>
<text x="178.7" y="85.1" transform="rotate(-90 178.7 85.1)">AI-TT-AHU-7B-5-002</text>
<text x="271.3" y="85.8" transform="rotate(-90 271.3 85.8)">AI-FIT-AHU-7B-5-001</text>
<text x="314.7" y="85.7" transform="rotate(-90 314.7 85.7)">AI-FIT-AHU-7B-5-002</text>
<text x="358.1" y="85.7" transform="rotate(-90 358.1 85.7)">AI-FIT-EF-7B-5A</text>
<text x="33.1" y="149.3">09.10</text>
<text x="265.7" y="149.3">11.1</text>
<text x="33.1" y="153.5">09.10</text>
<text x="265.7" y="153.5">11.1</text>
<text x="42.6" y="196.6">Vs0</text>
<text x="47.8" y="196.6">M0+</text>
<text x="50.5" y="194">1</text>
<text x="65.2" y="196.6">M0-</text>
<text x="67.8" y="194">2</text>
<text x="86" y="196.6">Vs0</text>
<text x="91.2" y="196.6">M0+</text>
<text x="94" y="194">3</text>
<text x="108.6" y="196.6">M0-</text>
<text x="111.2" y="194">4</text>
<text x="130" y="196.6">Vs0</text>
<text x="135.1" y="196.6">M0+</text>
<text x="137.9" y="194">5</text>
<text x="152.5" y="196.6">M0-</text>
<text x="155.1" y="194">6</text>
<text x="173.4" y="196.6">Vs0</text>
<text x="178.6" y="196.6">M0+</text>
<text x="181.4" y="194">7</text>
<text x="196" y="196.6">M0-</text>
<text x="198.6" y="194">8</text>
<text x="222.1" y="196.6">Vs0</text>
<text x="227.2" y="196.6">M0+</text>
<text x="230" y="194">9</text>
<text x="244.7" y="196.6">M0-</text>
<text x="247.2" y="194">10</text>
<text x="265.5" y="196.6">Vs0</text>
<text x="270.7" y="196.6">M0+</text>
<text x="273.5" y="194">11</text>
<text x="288.1" y="196.6">M0-</text>
<text x="290.7" y="194">12</text>
<text x="309.5" y="196.6">Vs0</text>
<text x="314.6" y="196.6">M0+</text>
<text x="317.4" y="194">13</text>
<text x="332" y="196.6">M0-</text>
<text x="334.6" y="194">14</text>
<text x="352.9" y="196.6">Vs0</text>
<text x="358.1" y="196.6">M0+</text>
<text x="360.8" y="194">15</text>
<text x="376" y="196.6">M0-</text>
<text x="378.5" y="194">16</text>
<text x="57.7" y="207">CH1</text>
<text x="99.2" y="207">CH2</text>
<text x="142.8" y="207">CH3</text>
<text x="186.2" y="207">CH4</text>
<text x="237.2" y="207">CH5</text>
<text x="279" y="207">CH6</text>
<text x="322.3" y="207">CH7</text>
<text x="365.7" y="207">CH8</text>
</g>
<g font-size="1.8">
<text x="46.8" y="128.4">1</text>
<text x="64" y="128.4">2</text>
<text x="90.2" y="128.4">3</text>
<text x="107.4" y="128.4">4</text>
<text x="118.9" y="128.1">1</text>
<text x="126.8" y="128.1">2</text>
<text x="134.2" y="128.4">5</text>
<text x="151.3" y="128.4">6</text>
<text x="177.6" y="128.4">7</text>
<text x="194.8" y="128.4">8</text>
<text x="206.2" y="128.1">3</text>
<text x="214.2" y="128.1">4</text>
<text x="226.3" y="128.4">9</text>
<text x="242.9" y="128.4">10</text>
<text x="269.3" y="128.4">11</text>
<text x="286.3" y="128.4">12</text>
<text x="313.3" y="128.4">13</text>
<text x="330.6" y="128.4">14</text>
<text x="356.7" y="128.4">15</text>
<text x="374.1" y="128.4">16</text>
<text x="47" y="137.2">1</text>
<text x="64" y="137.3">2</text>
<text x="67.7" y="134.6">PE</text>
<text x="90.4" y="137.2">3</text>
<text x="107.4" y="137.3">4</text>
<text x="111.1" y="134.6">PE</text>
<text x="118.9" y="137.1">1</text>
<text x="120.9" y="132.7">TERMINAL</text>
<text x="126.8" y="137.1">2</text>
<text x="134.3" y="137.2">5</text>
<text x="151.3" y="137.3">6</text>
<text x="155.1" y="134.6">PE</text>
<text x="177.8" y="137.2">7</text>
<text x="194.8" y="137.3">8</text>
<text x="198.5" y="134.6">PE</text>
<text x="206.2" y="137.1">3</text>
<text x="208.3" y="132.7">TERMINAL</text>
<text x="214.2" y="137.1">4</text>
<text x="226.4" y="137.2">9</text>
<text x="242.9" y="137.3">10</text>
<text x="247.2" y="134.6">PE</text>
<text x="269.4" y="137.2">11</text>
<text x="286.3" y="137.3">12</text>
<text x="290.6" y="134.6">PE</text>
<text x="313.4" y="137.2">13</text>
<text x="330.6" y="137.3">14</text>
<text x="334.6" y="134.6">PE</text>
<text x="356.8" y="137.2">15</text>
<text x="374.1" y="137.3">16</text>
<text x="378" y="134.6">PE</text>
<text x="297.3" y="158.9">11</text>
<text x="305.2" y="158.9">12</text>
<text x="341.3" y="158.9">13</text>
<text x="349.3" y="158.9">14</text>
<text x="384.7" y="158.9">15</text>
<text x="392.7" y="158.9">16</text>
<text x="297.3" y="167.9">11</text>
<text x="305.2" y="167.9">12</text>
<text x="341.3" y="167.9">13</text>
<text x="349.3" y="167.9">14</text>
<text x="384.7" y="167.9">15</text>
<text x="392.7" y="167.9">16</text>
</g>
<g font-size="1.2">
<text x="70.7" y="121.9" transform="rotate(-90 70.7 121.9)">SHIELD</text>
<text x="114.1" y="121.9" transform="rotate(-90 114.1 121.9)">SHIELD</text>
<text x="158.1" y="121.9" transform="rotate(-90 158.1 121.9)">SHIELD</text>
<text x="201.5" y="121.9" transform="rotate(-90 201.5 121.9)">SHIELD</text>
<text x="250.1" y="121.9" transform="rotate(-90 250.1 121.9)">SHIELD</text>
<text x="293.6" y="121.9" transform="rotate(-90 293.6 121.9)">SHIELD</text>
<text x="299.1" y="121.9" transform="rotate(-90 299.1 121.9)">L (220VAC)</text>
<text x="306.9" y="121.9" transform="rotate(-90 306.9 121.9)">L (220VAC)</text>
<text x="337.5" y="121.9" transform="rotate(-90 337.5 121.9)">SHIELD</text>
<text x="343" y="121.9" transform="rotate(-90 343 121.9)">L (220VAC)</text>
<text x="350.9" y="121.9" transform="rotate(-90 350.9 121.9)">L (220VAC)</text>
<text x="381" y="121.9" transform="rotate(-90 381 121.9)">SHIELD</text>
<text x="386.5" y="121.9" transform="rotate(-90 386.5 121.9)">L (220VAC)</text>
<text x="394.3" y="121.9" transform="rotate(-90 394.3 121.9)">L (220VAC)</text>
<text x="116.5" y="134.5">(0.5 A)</text>
<text x="203.9" y="134.5">(0.5 A)</text>
<text x="296" y="165.3">(0.5 A)</text>
<text x="303.9" y="165.3">(0.5 A)</text>
<text x="340" y="165.3">(0.5 A)</text>
<text x="347.8" y="165.3">(0.5 A)</text>
<text x="383.4" y="165.3">(0.5 A)</text>
<text x="391.2" y="165.3">(0.5 A)</text>
<text x="301" y="176.3">L (220VAC)</text>
<text x="302.4" y="178.7">04</text>
<text x="344.9" y="176.3">L (220VAC)</text>
<text x="346.4" y="178.7">04</text>
<text x="388.4" y="176.3">L (220VAC)</text>
<text x="389.8" y="178.7">04</text>
</g>
</svg>
